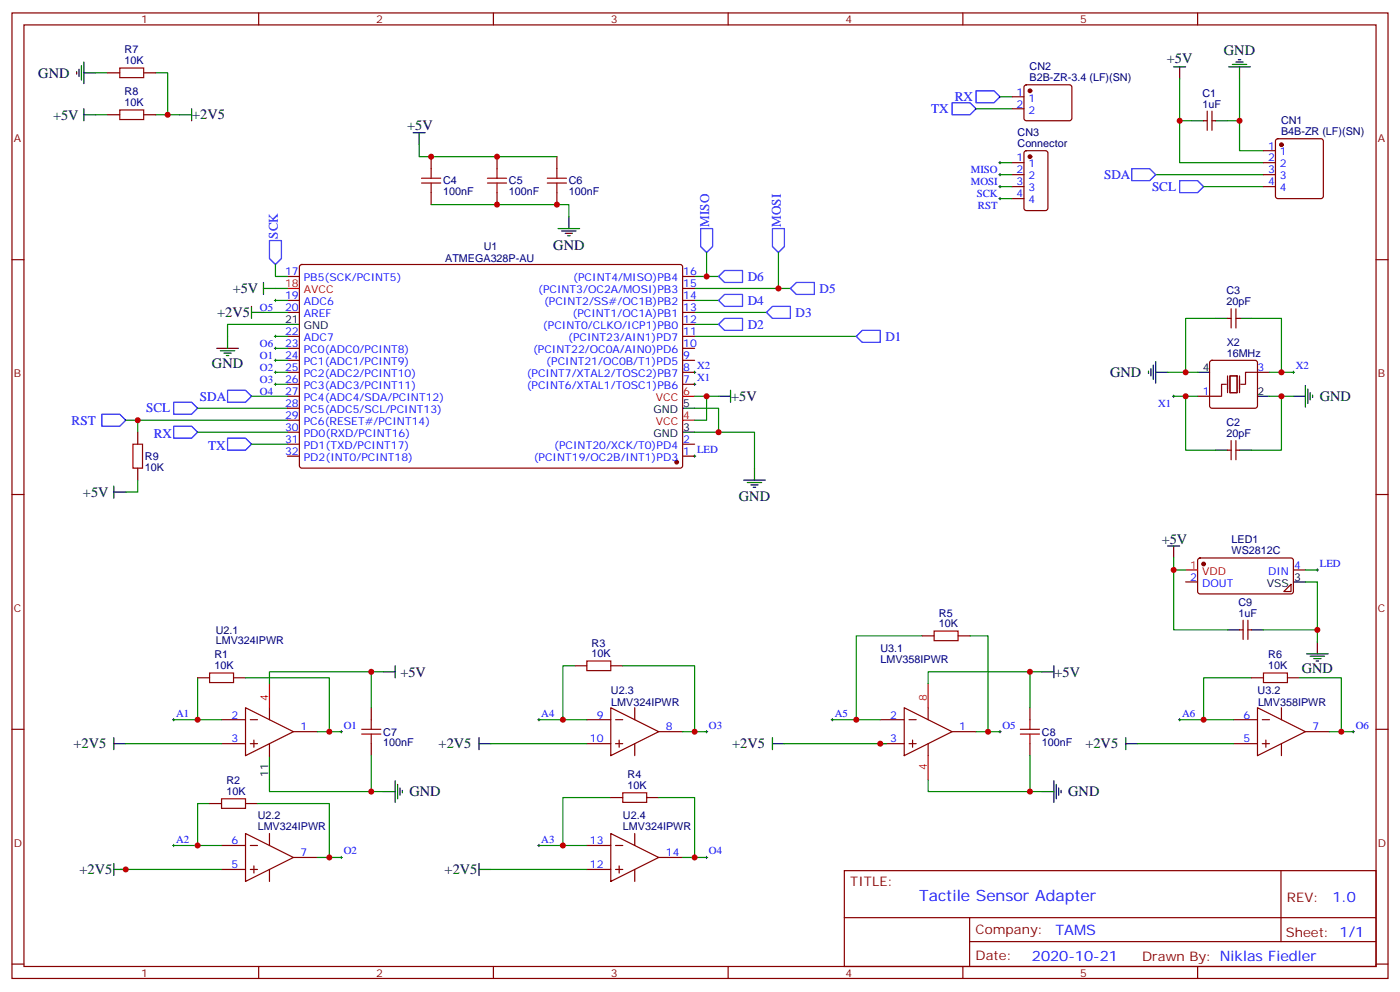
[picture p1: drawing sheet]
<svg xmlns="http://www.w3.org/2000/svg" width="412mm" height="292mm" viewBox="0 0 412 292" stroke-linecap="round" stroke-linejoin="round" font-family="sans-serif">
<g fill="none" stroke="#870000" stroke-width=".35">
<path d="M3.5 3.8h405.4v284.3h-405.4zM7.1 7.3h398.2v277.3h-398.2zM76.2 3.8v3.5M145.3 3.8v3.5M214.5 3.8v3.5M283.6 3.8v3.5M352.8 3.8v3.5M31.7 21.4h3.6M31.7 33.8h3.6M42.3 21.4h3.6M42.3 33.8h3.6M298.1 28.5h3.5"/>
<path d="M298.1 32h3.5M301.9 25.2l.4-.2h12.7l.5 .2 .2 .5v9.4l-.7 .5-12.9-.1-.5-.6v-9.2zM354.5 35.6h1.1M355.6 32.7v5.7M357 32.7v5.7M357 35.6h1.1M127 46.1v3.6M127 56.7v3.6M146.4 46.1v3.6M146.4 56.7v3.6M164 46.1v3.6M164 56.7v3.6"/>
<path d="M298.1 47.9h3.5M298.1 51.4h3.5M298.1 55h3.5M298.1 58.5h3.5M301.9 44.6l.4-.2h5.7l.6 .4 .1 16.5-.5 .7h-5.9l-.6-.4-.1-16.5zM372.2 44.4h3.5M372.2 47.9h3.5M372.2 51.4h3.5M372.2 55h3.5M375.9 41.1l.5-.2h12.7l.5 .2 .2 .5v16.2l-.2 .5-.5 .2h-12.7l-.5-.2-.2-.5v-16.2zM3.5 76.5h3.6M88.4 78.1l.5-.2h111.8l.4 .7-.1 58.8-.6 .5-111.8-.1-.4-.6v-58.6z"/>
<path d="M405.3 76.5h3.6M84.7 99.1h3.5M84.7 92h3.5M84.7 88.5h3.5M84.7 81.4h3.5M201.1 99.1h3.5M201.1 95.5h3.5M201.1 92h3.5M201.1 88.5h3.5M201.1 84.9h3.5M201.1 81.4h3.5M361.6 93.8h1.1"/>
<path d="M362.7 90.9v5.7M364.1 90.9v5.7M364.1 93.8h1M84.7 113.2h3.5M84.7 109.6h3.5M84.7 106.1h3.5M84.7 102.6h3.5M84.7 116.7h3.5M201.1 113.2h3.5M201.1 109.6h3.5M201.1 106.1h3.5M201.1 102.6h3.5"/>
<path d="M352.8 116.7h3.5M356.5 106.3l.5-.2h12.7l.5 .2 .2 .5v12.7l-.2 .5-.5 .2h-12.7l-.5-.2-.2-.5v-12.7zM370.4 109.6h3.5M40.6 127.3v3.5M40.6 137.9v3.5M84.7 134.3h3.5M84.7 130.8h3.5M84.7 120.2h3.5M84.7 123.8h3.5M84.7 127.3h3.5M201.1 134.3h3.5M201.1 130.8h3.5"/>
<path d="M361.6 132.6h1.1M362.7 129.8v5.6M364.1 129.8v5.6M364.1 132.6h1M3.5 145.6h3.6M405.3 145.6h3.6M349.2 171.4h3.6M353 164.5l.5-.2 27.1 .1 .4 .6-.1 9.5-.6 .4-27.1-.1-.4-.6v-9.2zM380.3 172.1v2.1h-2.1zM381 167.9h3.5M58.2 199.6h3.5M68.8 199.6h3.5"/>
<path d="M169.3 196.1h3.6M179.9 196.1h3.5M271.6 187.3h3.6M282.2 187.3h3.6M365.1 185.5h1.1M366.2 182.7v5.6M367.6 182.7v5.6M367.6 185.5h1.1M368.7 199.6h3.5M379.2 199.6h3.6M3.5 214.8h3.6M65.3 219h7"/>
<path d="M65.3 211.9h7M72.3 208.4l14.1 7.1-14.1 7zM73.7 219h2.1M73.7 211.9h2.1M74.8 217.9v2.2M79.4 208.4v3.5M79.4 219v3.5M86.4 215.5h7.1M109.4 208.4v3.5M109.4 219v3.5M172.9 219h7M172.9 211.9h7"/>
<path d="M179.9 208.4l14.1 7.1-14.1 7zM181.3 219h2.1M181.3 211.9h2.1M182.4 217.9v2.2M187 208.4v3.5M187 219v3.5M194 215.5h7.1M259.3 219h7M259.3 211.9h7M266.3 208.4l14.2 7.1-14.2 7zM267.8 219h2.1M267.8 211.9h2.1"/>
<path d="M268.8 217.9v2.2M273.4 208.4v3.5M273.4 219v3.5M280.5 215.5h7M303.4 208.4v3.5M303.4 219v3.5M363.4 219h7M363.4 211.9h7M370.4 208.4l14.1 7.1-14.1 7zM371.8 219h2.1M371.8 211.9h2.1M372.9 217.9v2.2"/>
<path d="M377.5 208.4v3.5M377.5 219v3.5M384.5 215.5h7.1M405.3 214.8h3.6M61.7 236.6h3.6M72.3 236.6h3.5M179.9 234.9h3.5M190.5 234.9h3.5M65.3 256h7M65.3 249h7M72.3 245.5l14.1 7-14.1 7.1zM73.7 256h2.1"/>
<path d="M73.7 249h2.1M74.8 255v2.1M79.4 245.5v3.5M79.4 256v3.6M86.4 252.5h7.1M172.9 256h7M172.9 249h7M179.9 245.5l14.1 7-14.1 7.1zM181.3 256h2.1M181.3 249h2.1M182.4 255v2.1M187 245.5v3.5"/>
<path d="M187 256v3.6M194 252.5h7.1M248.7 256.4h156.6v28.2h-156.6zM377.3 256.4v20.9M248.7 270.2h156.5M285.6 277.3h119.6M285.6 270.2v14.2M3.5 283.9h3.6M76.2 284.6v3.5M145.3 284.6v3.5M214.5 284.6v3.5M283.6 284.6v3.5"/>
<path d="M352.8 284.6v3.5M405.3 283.9h3.6"/>
</g>
<g fill="none" stroke="#008700" stroke-width=".35">
<path d="M28.2 33.8h3.5M28.2 21.4h3.5M45.9 21.4h3.5v12.4h-3.5M49.4 33.8h3.5M287.5 32h10.6M294.6 28.5h3.5M347.5 23.2v24.7h24.7M347.5 35.6h3.5M361.6 35.6h3.5M365.1 23.2v21.2h7.1M123.5 42.6v3.5h40.5M294.6 55h3.5"/>
<path d="M294.6 51.4h3.5M294.6 58.5h3.5M294.6 47.9h3.5M340.4 51.4h31.8M354.5 55h17.7M81.1 77.9v3.5h3.6M127 60.3h40.6v3.5M208.1 74.4v7M229.3 74.4v10.5M77.6 92h7.1M81.1 84.9h3.6M81.1 88.5h3.6"/>
<path d="M81.1 99.1h3.6M84.7 95.5h-17.7v3.6M204.6 81.4h7.1M204.6 84.9h28.2M204.6 88.5h7.1M204.6 92h21.2M204.6 95.5h7.1M204.6 99.1h47.6M358.1 93.8h-8.9v15.8M368.7 93.8h8.8v15.8M74.1 116.7h10.6M81.1 102.6h3.6"/>
<path d="M81.1 106.1h3.6M81.1 109.6h3.6M81.1 113.2h3.6M204.6 116.7h7.1M208.1 116.7v7.1h-3.5M344 109.6h8.8M345.7 116.7h7.1M349.2 116.7v15.9h8.9M373.9 116.7h7.1M373.9 109.6h7.1M377.5 116.7v15.9h-8.8M37 123.8h47.7"/>
<path d="M40.6 123.8v3.5M58.2 120.2h26.5M58.2 127.3h26.5M74.1 130.8h10.6M204.6 120.2h7.1v7.1M204.6 127.3h17.6v10.6M40.6 141.4v3.5h-3.6M345.7 164.3v3.6h3.5M345.7 167.9v17.6h15.9M384.5 171.4h3.6v17.6M384.5 167.9h3.6M58.2 199.6v12.3h7.1"/>
<path d="M72.3 199.6h24.7v15.9M109.4 197.8v10.6M112.9 197.8h-33.5v3.6M169.3 196.1h-3.5v15.8h7.1M183.4 196.1h21.2v19.4M271.6 187.3h-19.4v24.6h7.1M285.8 187.3h5.2v28.2M303.4 197.8v10.6M306.9 197.8h-33.5v3.6M368.7 199.6h-14.2v12.3h8.9M372.2 185.5h15.9M382.8 199.6h12.3v15.9"/>
<path d="M37 219h28.3M51.2 211.9h7M93.5 215.5h7M144.6 219h28.3M158.7 211.9h7.1M201.1 215.5h7M231.1 219h30M245.2 211.9h7M287.5 215.5h7.1M335.1 219h28.3M347.5 211.9h7M391.6 215.5h7"/>
<path d="M61.7 236.6h-3.5v12.4h7.1M75.8 236.6h21.2v15.9M79.4 229.6v3.5h33.5M109.4 222.5v10.6M179.9 234.9h-14.1v14.1h7.1M194 234.9h10.6v17.6M273.4 229.6v3.5h33.5M303.4 222.5v10.6M35.3 256h30M51.2 249h7M93.5 252.5h7M144.6 256h28.3"/>
<path d="M158.7 249h7.1M201.1 252.5h7"/>
</g>
<g fill="none" stroke="#00f" stroke-width=".35">
<path d="M280.5 30.3h5.3l1.7 1.7-1.7 1.8h-5.3zM287.5 26.7h5.3l1.8 1.8-1.8 1.8h-5.3zM333.4 49.7h5.3l1.7 1.7-1.7 1.8h-5.3zM347.5 53.2h5.3l1.7 1.8-1.7 1.7h-5.3zM79.4 70.8h3.5v5.3l-1.8 1.8-1.7-1.8zM206.4 67.3h3.5v5.3l-1.8 1.8-1.7-1.8zM227.5 67.3h3.6v5.3l-1.8 1.8-1.8-1.8zM211.7 81.4l1.7-1.7h5.3v3.5h-5.3zM211.7 88.5l1.7-1.8h5.3v3.5h-5.3zM211.7 95.5l1.7-1.7h5.3v3.5h-5.3zM225.8 92l1.7-1.8h5.3v3.6h-5.3zM232.8 84.9l1.8-1.7h5.3v3.5h-5.3z"/>
<path d="M252.2 99.1l1.8-1.8h5.3v3.5h-5.3zM51.2 118.5h5.2l1.8 1.7-1.8 1.8h-5.2zM67 114.9h5.3l1.8 1.8-1.8 1.8h-5.3zM30 122h5.3l1.7 1.8-1.7 1.7h-5.3zM51.2 125.5h5.2l1.8 1.8-1.8 1.7h-5.2zM67 129h5.3l1.8 1.8-1.8 1.8h-5.3z"/>
</g>
<g fill="none" stroke="#000" stroke-width=".35">
<path d="M24 19.3v4.3M24.7 18.3v6.3M345.7 19.7h3.5M347.5 19.7v3.5M361.9 19.7h6.4M363 19h4.2M364.1 18.3h2.1M364.8 17.6h.7M365.1 19.7v3.5M22.6 21.1v.7M23.3 20.4v2.1M24.7 21.4h3.5"/>
<path d="M24.7 32v3.6M24.7 33.8h3.5M52.9 33.8h3.5M56.4 32v3.6M121.7 39.1h3.5M123.5 39.1v3.5M351 35.6h3.5M358.1 35.6h3.5M164.4 67.3h6.3M165.5 68h4.2M166.5 68.7h2.1M167.2 69.4h.7"/>
<path d="M167.6 63.8v3.5M67 99.1v3.5M74.1 92h3.5M74.1 90.2v3.6M77.6 84.9h3.5M77.6 83.2v3.5M84.7 95.5h3.5M358.1 93.8h3.5M365.1 93.8h3.6M63.9 102.6h6.3M64.9 103.3h4.2M66 104h2.1"/>
<path d="M66.7 104.7h.7M211.7 116.7h3.5M215.2 114.9v3.6M338.3 109.3v.7M339 108.6v2.1M339.7 107.5v4.3M340.4 109.6h3.6M340.4 106.5v6.3M352.8 109.6h3.5M370.4 116.7h3.5M381 116.7h3.5M384.5 113.5v6.4"/>
<path d="M385.2 114.6v4.2M385.9 115.6v2.2M386.6 116.3v.8M201.1 127.3h3.5M201.1 120.2h3.5M222.2 137.9v3.5M358.1 132.6h3.5M365.1 132.6h3.6M33.5 144.9h3.5M33.5 143.2v3.5M219.1 141.4h6.3M220.1 142.1h4.3"/>
<path d="M221.2 142.8h2.1M221.9 143.5h.7M344 160.8h3.5M345.7 160.8v3.5M381 171.4h3.5M112.9 197.8h3.5M116.4 196.1v3.5M306.9 197.8h3.5M310.4 196.1v3.5M361.6 185.5h3.5M368.7 185.5h3.5M384.9 192.5h6.3"/>
<path d="M385.9 193.3h4.3M387 194h2.1M387.7 194.7h.7M388.1 189v3.5M33.5 217.2v3.6M33.5 219h3.5M141.1 219h3.5M141.1 217.2v3.6M227.5 219h3.6M227.5 217.2v3.6M331.6 219h3.5M331.6 217.2v3.6"/>
<path d="M79.4 222.5v7.1M112.9 233.1h3.5M116.4 229.9v6.4M117.1 231v4.2M117.8 232.1v2.1M118.5 232.8v.7M306.9 233.1h3.5M310.4 229.9v6.4M311.1 231v4.2M311.9 232.1v2.1M312.6 232.8v.7M33.5 254.3v3.5"/>
<path d="M33.5 256h3.5M141.1 254.3v3.5M141.1 256h3.5"/>
</g>
<g fill="#870000" stroke="#870000" stroke-width=".35">
<circle cx="199.3" cy="136.1" r=".53"/>
<circle cx="303.4" cy="26.7" r=".53"/>
<circle cx="377.5" cy="42.6" r=".53"/>
<circle cx="354.5" cy="166.1" r=".53"/>
<circle cx="303.4" cy="46.1" r=".53"/>
</g>
<path d="M84.7 84.9h3.5M201.1 116.7h3.5M201.1 123.8h3.5M349.2 167.9h3.6M79.4 201.4v7M273.4 201.4v7M273.4 222.5v7.1" fill="none" stroke="#f00" stroke-width=".35"/>
<g fill="none" stroke="#000" stroke-width=".29">
<path d="M294.2 47.9h.7M294.2 51.4h.7M294.2 55h.7M294.2 58.5h.7M294.6 47.6v.7M294.6 51.1v.7M294.6 54.6v.7M294.6 58.1v.7M80.8 88.5h.7M80.8 99.1h.7M81.1 88.1v.7M81.1 98.7v.7"/>
<path d="M80.8 102.6h.7M80.8 106.1h.7M80.8 109.6h.7M80.8 113.2h.7M81.1 102.2v.7M81.1 105.8v.7M81.1 109.3v.7M81.1 112.8v.7M204.3 109.6h.7M204.3 113.2h.7M204.6 109.3v.7M204.6 112.8v.7"/>
<path d="M345.4 116.7h.7M345.7 116.3v.8M380.6 109.6h.8M381 109.3v.7M204.3 134.3h.7M204.6 134v.7M387.7 167.9h.7M388.1 167.5v.7M50.8 211.9h.7M51.2 211.6v.7M100.2 215.5h.7M100.5 215.1v.7"/>
<path d="M158.4 211.9h.7M158.7 211.6v.7M207.8 215.5h.7M208.1 215.1v.7M244.8 211.9h.7M245.2 211.6v.7M294.2 215.5h.7M294.6 215.1v.7M347.1 211.9h.7M347.5 211.6v.7M398.3 215.5h.7M398.6 215.1v.7"/>
<path d="M50.8 249h.7M51.2 248.6v.7M100.2 252.5h.7M100.5 252.2v.7M158.4 249h.7M158.7 248.6v.7M207.8 252.5h.7M208.1 252.2v.7"/>
</g>
<g fill="none" stroke="#a10000" stroke-width=".35">
<path d="M35.3 20h7v2.9h-7zM35.3 32.4h7v2.8h-7zM124.2 53.9h5.6M124.2 52.5h5.6M127 49.7v2.8M127 53.9v2.8M143.6 53.9h5.6M143.6 52.5h5.6M146.4 49.7v2.8M146.4 53.9v2.8M161.2 53.9h5.7M161.2 52.5h5.7"/>
<path d="M164 49.7v2.8M164 53.9v2.8M39.2 130.8h2.8v7.1h-2.8zM61.7 198.2h7.1v2.8h-7.1zM172.9 194.7h7v2.8h-7zM275.2 185.8h7v2.9h-7zM372.2 198.2h7v2.8h-7zM106.5 216.2h5.7M106.5 214.8h5.7M109.4 211.9v2.9M109.4 216.2v2.8M300.6 216.2h5.6"/>
<path d="M300.6 214.8h5.6M303.4 211.9v2.9M303.4 216.2v2.8M65.3 235.2h7v2.9h-7zM183.4 233.5h7.1v2.8h-7.1z"/>
</g>
<path d="M361.2 113.2h-1.4v3.5h-3.5M361.6 110.7v4.9M362.3 110.7h2.1v4.9h-2.1zM365.1 110.7v4.9M370.4 109.6h-3.5v3.6h-1.4" fill="none" stroke="#870012" stroke-width=".35"/>
<g fill="#c00">
<circle cx="208.1" cy="116.7" r=".88"/>
<circle cx="211.7" cy="127.3" r=".88"/>
<circle cx="208.1" cy="81.4" r=".88"/>
<circle cx="229.3" cy="84.9" r=".88"/>
<circle cx="40.6" cy="123.8" r=".88"/>
<circle cx="49.4" cy="33.8" r=".88"/>
<circle cx="259.3" cy="219" r=".88"/>
<circle cx="37" cy="256" r=".88"/>
<circle cx="58.2" cy="211.9" r=".88"/>
<circle cx="165.8" cy="211.9" r=".88"/>
<circle cx="165.8" cy="249" r=".88"/>
<circle cx="252.2" cy="211.9" r=".88"/>
<circle cx="354.5" cy="211.9" r=".88"/>
<circle cx="377.5" cy="116.7" r=".88"/>
<circle cx="377.5" cy="109.6" r=".88"/>
<circle cx="349.3" cy="109.6" r=".88"/>
<circle cx="349.3" cy="116.7" r=".88"/>
<circle cx="347.5" cy="35.6" r=".88"/>
<circle cx="365.1" cy="35.6" r=".88"/>
<circle cx="303.4" cy="197.8" r=".88"/>
<circle cx="303.4" cy="233.1" r=".88"/>
<circle cx="109.4" cy="197.8" r=".88"/>
<circle cx="109.4" cy="233.1" r=".88"/>
<circle cx="146.4" cy="60.3" r=".88"/>
<circle cx="164" cy="60.3" r=".88"/>
<circle cx="127" cy="46.1" r=".88"/>
<circle cx="146.4" cy="46.1" r=".88"/>
<circle cx="388.1" cy="185.5" r=".88"/>
<circle cx="345.7" cy="167.9" r=".88"/>
<circle cx="58.2" cy="249" r=".88"/>
<circle cx="97" cy="252.5" r=".88"/>
<circle cx="97" cy="215.5" r=".88"/>
<circle cx="204.6" cy="252.5" r=".88"/>
<circle cx="395.1" cy="215.5" r=".88"/>
<circle cx="291" cy="215.5" r=".88"/>
<circle cx="204.6" cy="215.5" r=".88"/>
</g>
<text font-size="4.6" fill="#00f" x="270.8" y="265.4">Tactile Sensor Adapter</text>
<g font-size="4.2">
<text x="360.5" y="16.3">GND</text>
<text x="11.3" y="22.9">GND</text>
<text x="343.7" y="18.6">+5V</text>
<text x="15.6" y="35.2">+5V</text>
<text x="56.6" y="35.2">+2V5</text>
<text x="119.9" y="38.4">+5V</text>
<text x="163" y="73.5">GND</text>
<text x="68.5" y="86.3">+5V</text>
<text x="64" y="93.4">+2V5</text>
<text x="62.4" y="108.2">GND</text>
<text x="327" y="111.1">GND</text>
<text x="215.4" y="118.1">+5V</text>
<text x="388.8" y="118.1">GND</text>
<text x="24.4" y="146.3">+5V</text>
<text x="217.7" y="147.5">GND</text>
<text x="342.2" y="160.1">+5V</text>
<text x="117.9" y="199.2">+5V</text>
<text x="310.6" y="199.3">+5V</text>
<text x="383.5" y="198.2">GND</text>
<text x="21.6" y="220.4">+2V5</text>
<text x="129.2" y="220.4">+2V5</text>
<text x="215.6" y="220.4">+2V5</text>
<text x="319.7" y="220.4">+2V5</text>
<text x="120.6" y="234.6">GND</text>
<text x="314.7" y="234.6">GND</text>
<text x="23.4" y="257.4">+2V5</text>
<text x="131" y="257.5">+2V5</text>
</g>
<g font-size="4.2" fill="#00f">
<text x="392.5" y="265.7">1.0</text>
<text x="310.9" y="275.2">TAMS</text>
<text x="304" y="283">2020-10-21</text>
</g>
<g font-size="3.9" fill="#00f">
<text x="281.2" y="29.8">RX</text>
<text x="274.3" y="33.3">TX</text>
<text x="325.2" y="52.7">SDA</text>
<text x="339.3" y="56.2">SCL</text>
<text x="81.9" y="70.3" transform="rotate(-90 81.9 70.3)">SCK</text>
<text x="208.9" y="66.8" transform="rotate(-90 208.9 66.8)">MISO</text>
<text x="230" y="66.8" transform="rotate(-90 230 66.8)">MOSI</text>
<text x="220.2" y="82.7">D6</text>
<text x="220.2" y="89.7">D4</text>
<text x="241.4" y="86.2">D5</text>
<text x="234.4" y="93.3">D3</text>
<text x="220.2" y="96.8">D2</text>
<text x="260.8" y="100.3">D1</text>
<text x="58.9" y="117.9">SDA</text>
<text x="21.1" y="125">RST</text>
<text x="43" y="121.5">SCL</text>
<text x="45.3" y="129">RX</text>
<text x="61.3" y="132.6">TX</text>
</g>
<g font-size="3.9" fill="#800">
<text x="250.5" y="261">TITLE:</text>
<text x="379.1" y="265.7">REV:</text>
<text x="287.4" y="275.2">Company:</text>
<text x="378.7" y="275.8">Sheet: 1/1</text>
<text x="287.4" y="282.9">Date:</text>
<text x="336.4" y="282.9">Drawn By: Niklas Fiedler</text>
</g>
<g font-size="3.2" fill="#800">
<text x="41.6" y="6.8">1</text>
<text x="110.8" y="6.8">2</text>
<text x="179.9" y="6.8">3</text>
<text x="249.1" y="6.8">4</text>
<text x="318.2" y="6.8">5</text>
<text x="4.1" y="41.9">A</text>
<text x="405.9" y="41.9">A</text>
<text x="4.1" y="111.1">B</text>
<text x="405.9" y="111.1">B</text>
<text x="4.1" y="180.2">C</text>
<text x="405.9" y="180.2">C</text>
<text x="4.1" y="249.3">D</text>
<text x="405.9" y="249.3">D</text>
<text x="41.6" y="287.6">1</text>
<text x="110.8" y="287.6">2</text>
<text x="179.9" y="287.6">3</text>
<text x="249.1" y="287.6">4</text>
<text x="318.2" y="287.6">5</text>
</g>
<g font-size="3.2" fill="#000080">
<text x="36.7" y="15.7">R7</text>
<text x="36.7" y="19">10K</text>
<text x="303.3" y="23.9">B2B-ZR-3.4 (LF)(SN)</text>
<text x="303.3" y="20.7">CN2</text>
<text x="36.7" y="28">R8</text>
<text x="354.2" y="28.5">C1</text>
<text x="36.7" y="31.3">10K</text>
<text x="354.2" y="31.7">1uF</text>
<text x="299.7" y="39.9">CN3</text>
<text x="377.4" y="39.8">B4B-ZR (LF)(SN)</text>
<text x="377.4" y="36.6">CN1</text>
<text x="299.7" y="43.2">Connector</text>
<text x="130.5" y="57.6">100nF</text>
<text x="130.5" y="54.3">C4</text>
<text x="149.9" y="57.6">100nF</text>
<text x="149.9" y="54.3">C5</text>
<text x="167.6" y="57.6">100nF</text>
<text x="167.6" y="54.3">C6</text>
<text x="131.1" y="77.3">ATMEGA328P-AU</text>
<text x="142.5" y="73.6">U1</text>
<text x="361.3" y="89.9">20pF</text>
<text x="361.3" y="86.7">C3</text>
<text x="361.3" y="101.9">X2</text>
<text x="361.3" y="105.1">16MHz</text>
<text x="361.3" y="125.5">C2</text>
<text x="361.3" y="128.7">20pF</text>
<text x="42.7" y="135.5">R9</text>
<text x="42.7" y="138.7">10K</text>
<text x="362.8" y="159.9">LED1</text>
<text x="362.8" y="163.1">WS2812C</text>
<text x="364.8" y="178.4">C9</text>
<text x="276.6" y="184.8">10K</text>
<text x="276.6" y="181.6">R5</text>
<text x="364.8" y="181.6">1uF</text>
<text x="63.5" y="189.8">LMV324IPWR</text>
<text x="63.5" y="186.6">U2.1</text>
<text x="174.3" y="190.4">R3</text>
<text x="259.3" y="191.9">U3.1</text>
<text x="63.2" y="197.1">10K</text>
<text x="63.2" y="193.9">R1</text>
<text x="174.3" y="193.6">10K</text>
<text x="259.3" y="195.2">LMV358IPWR</text>
<text x="373.6" y="197.1">10K</text>
<text x="373.6" y="193.9">R6</text>
<text x="180" y="204.3">U2.3</text>
<text x="180.1" y="207.8">LMV324IPWR</text>
<text x="370.5" y="204.3">U3.2</text>
<text x="370.6" y="207.8">LMV358IPWR</text>
<text x="112.9" y="219.8">100nF</text>
<text x="112.9" y="216.6">C7</text>
<text x="306.9" y="219.8">100nF</text>
<text x="306.9" y="216.6">C8</text>
<text x="66.7" y="231">R2</text>
<text x="184.9" y="232.4">10K</text>
<text x="184.9" y="229.2">R4</text>
<text x="66.7" y="234.2">10K</text>
<text x="75.9" y="244.4">LMV324IPWR</text>
<text x="75.9" y="241.2">U2.2</text>
<text x="183.5" y="244.4">LMV324IPWR</text>
<text x="183.5" y="241.2">U2.4</text>
</g>
<g font-size="3.2" fill="#00f">
<text x="299.4" y="28.2">1</text>
<text x="302.9" y="29.9">1</text>
<text x="299.4" y="31.7">2</text>
<text x="302.9" y="33.4">2</text>
<text x="299.4" y="47.6">1</text>
<text x="373.5" y="44">1</text>
<text x="373.5" y="47.6">2</text>
<text x="377" y="45.8">1</text>
<text x="286" y="50.9">MISO</text>
<text x="299.4" y="51.1">2</text>
<text x="302.9" y="49.3">1</text>
<text x="302.9" y="52.8">2</text>
<text x="373.5" y="51.1">3</text>
<text x="377" y="49.3">2</text>
<text x="377" y="52.8">3</text>
<text x="286" y="54.4">MOSI</text>
<text x="287.7" y="58">SCK</text>
<text x="299.4" y="54.6">3</text>
<text x="299.4" y="58.1">4</text>
<text x="302.9" y="56.4">3</text>
<text x="302.9" y="59.9">4</text>
<text x="373.5" y="54.6">4</text>
<text x="377" y="56.4">4</text>
<text x="288.1" y="61.5">RST</text>
<text x="84" y="81.1">17</text>
<text x="89.5" y="82.8">PB5(SCK/PCINT5)</text>
<text x="168.9" y="82.8">(PCINT4/MISO)PB4</text>
<text x="201.3" y="81.1">16</text>
<text x="84" y="88.1">19</text>
<text x="89.5" y="89.9">ADC6</text>
<text x="158.5" y="86.4">(PCINT3/OC2A/MOSI)PB3</text>
<text x="160.3" y="89.9">(PCINT2/SS#/OC1B)PB2</text>
<text x="201.3" y="88.1">14</text>
<text x="201.3" y="84.6">15</text>
<text x="76.6" y="91.6">O5</text>
<text x="84" y="91.7">20</text>
<text x="89.5" y="93.4">AREF</text>
<text x="168.6" y="93.4">(PCINT1/OC1A)PB1</text>
<text x="201.3" y="95.2">12</text>
<text x="201.3" y="91.7">13</text>
<text x="84" y="98.7">22</text>
<text x="89.5" y="100.5">ADC7</text>
<text x="159.9" y="96.9">(PCINT0/CLKO/ICP1)PB0</text>
<text x="167.4" y="100.5">(PCINT23/AIN1)PD7</text>
<text x="201.3" y="98.7">11</text>
<text x="76.6" y="102.2">O6</text>
<text x="76.6" y="105.7">O1</text>
<text x="84" y="102.2">23</text>
<text x="84" y="105.8">24</text>
<text x="89.5" y="104">PC0(ADC0/PCINT8)</text>
<text x="89.5" y="107.5">PC1(ADC1/PCINT9)</text>
<text x="157" y="104">(PCINT22/OC0A/AIN0)PD6</text>
<text x="160.9" y="107.5">(PCINT21/OC0B/T1)PD5</text>
<text x="201.3" y="105.8">9</text>
<text x="201.3" y="102.2">10</text>
<text x="76.6" y="109.2">O2</text>
<text x="76.6" y="112.7">O3</text>
<text x="84" y="109.3">25</text>
<text x="84" y="112.8">26</text>
<text x="89.5" y="111.1">PC2(ADC2/PCINT10)</text>
<text x="155.2" y="111.1">(PCINT7/XTAL2/TOSC2)PB7</text>
<text x="201.3" y="112.8">7 X1</text>
<text x="201.3" y="109.3">8 X2</text>
<text x="370.4" y="109.3">3</text>
<text x="381.7" y="108.8">X2</text>
<text x="76.6" y="116.3">O4</text>
<text x="84" y="116.3">27</text>
<text x="84" y="119.9">28</text>
<text x="89.5" y="114.6">PC3(ADC3/PCINT11)</text>
<text x="89.5" y="118.1">PC4(ADC4/SDA/PCINT12)</text>
<text x="155.2" y="114.6">(PCINT6/XTAL1/TOSC1)PB6</text>
<text x="341.1" y="119.8">X1</text>
<text x="354.3" y="116.3">1</text>
<text x="84" y="123.4">29</text>
<text x="89.5" y="121.6">PC5(ADC5/SCL/PCINT13)</text>
<text x="89.5" y="125.2">PC6(RESET#/PCINT14)</text>
<text x="84" y="126.9">30</text>
<text x="84" y="130.5">31</text>
<text x="89.5" y="128.7">PD0(RXD/PCINT16)</text>
<text x="201.3" y="130.5">2</text>
<text x="84" y="134">32</text>
<text x="89.5" y="132.2">PD1(TXD/PCINT17)</text>
<text x="89.5" y="135.7">PD2(INT0/PCINT18)</text>
<text x="157.2" y="135.7">(PCINT19/OC2B/INT1)PD3</text>
<text x="163.2" y="132.2">(PCINT20/XCK/T0)PD4</text>
<text x="201.3" y="134">1 LED</text>
<text x="381.2" y="167.5">4</text>
<text x="388.8" y="167">LED</text>
<text x="350.6" y="171">2</text>
<text x="354.1" y="172.8">DOUT</text>
<text x="373.5" y="169.3">DIN</text>
<text x="51.9" y="211.1">A1</text>
<text x="68.2" y="211.6">2</text>
<text x="88.5" y="215.1">1</text>
<text x="101.2" y="214.6">O1</text>
<text x="159.5" y="211.1">A4</text>
<text x="175.8" y="211.6">9</text>
<text x="196.1" y="215.1">8</text>
<text x="208.8" y="214.6">O3</text>
<text x="245.9" y="211.1">A5</text>
<text x="262.2" y="211.6">2</text>
<text x="282.6" y="215.1">1</text>
<text x="295.3" y="214.6">O5</text>
<text x="348.2" y="211.1">A6</text>
<text x="366.3" y="211.6">6</text>
<text x="386.6" y="215.1">7</text>
<text x="399.3" y="214.6">O6</text>
<text x="68.2" y="218.7">3</text>
<text x="173.8" y="218.7">10</text>
<text x="262.2" y="218.7">3</text>
<text x="366.3" y="218.7">5</text>
<text x="51.9" y="248.1">A2</text>
<text x="68.2" y="248.6">6</text>
<text x="101.2" y="251.6">O2</text>
<text x="159.5" y="248.1">A3</text>
<text x="173.8" y="248.6">13</text>
<text x="208.8" y="251.6">O4</text>
<text x="68.2" y="255.7">5</text>
<text x="88.5" y="252.2">7</text>
<text x="173.8" y="255.7">12</text>
<text x="196.1" y="252.2">14</text>
</g>
<g font-size="3.2" fill="#f00">
<text x="84" y="84.6">18</text>
<text x="89.5" y="86.4">AVCC</text>
<text x="193.2" y="118.1">VCC</text>
<text x="201.3" y="116.3">6</text>
<text x="193.2" y="125.2">VCC</text>
<text x="201.3" y="123.4">4</text>
<text x="350.6" y="167.5">1</text>
<text x="354.1" y="169.3">VDD</text>
<text x="79" y="206.3" transform="rotate(-90 79 206.3)">4</text>
<text x="273" y="206.3" transform="rotate(-90 273 206.3)">8</text>
<text x="273" y="226.7" transform="rotate(-90 273 226.7)">4</text>
</g>
<g font-size="3.2">
<text x="84" y="95.2">21</text>
<text x="89.5" y="96.9">GND</text>
<text x="354.3" y="109.3">4</text>
<text x="201.3" y="119.9">5</text>
<text x="370.4" y="116.3">2</text>
<text x="192.5" y="121.6">GND</text>
<text x="192.5" y="128.7">GND</text>
<text x="201.3" y="126.9">3</text>
<text x="373.2" y="172.8">VSS</text>
<text x="381.2" y="171">3</text>
<text x="79" y="228.7" transform="rotate(-90 79 228.7)">11</text>
</g>
</svg>
